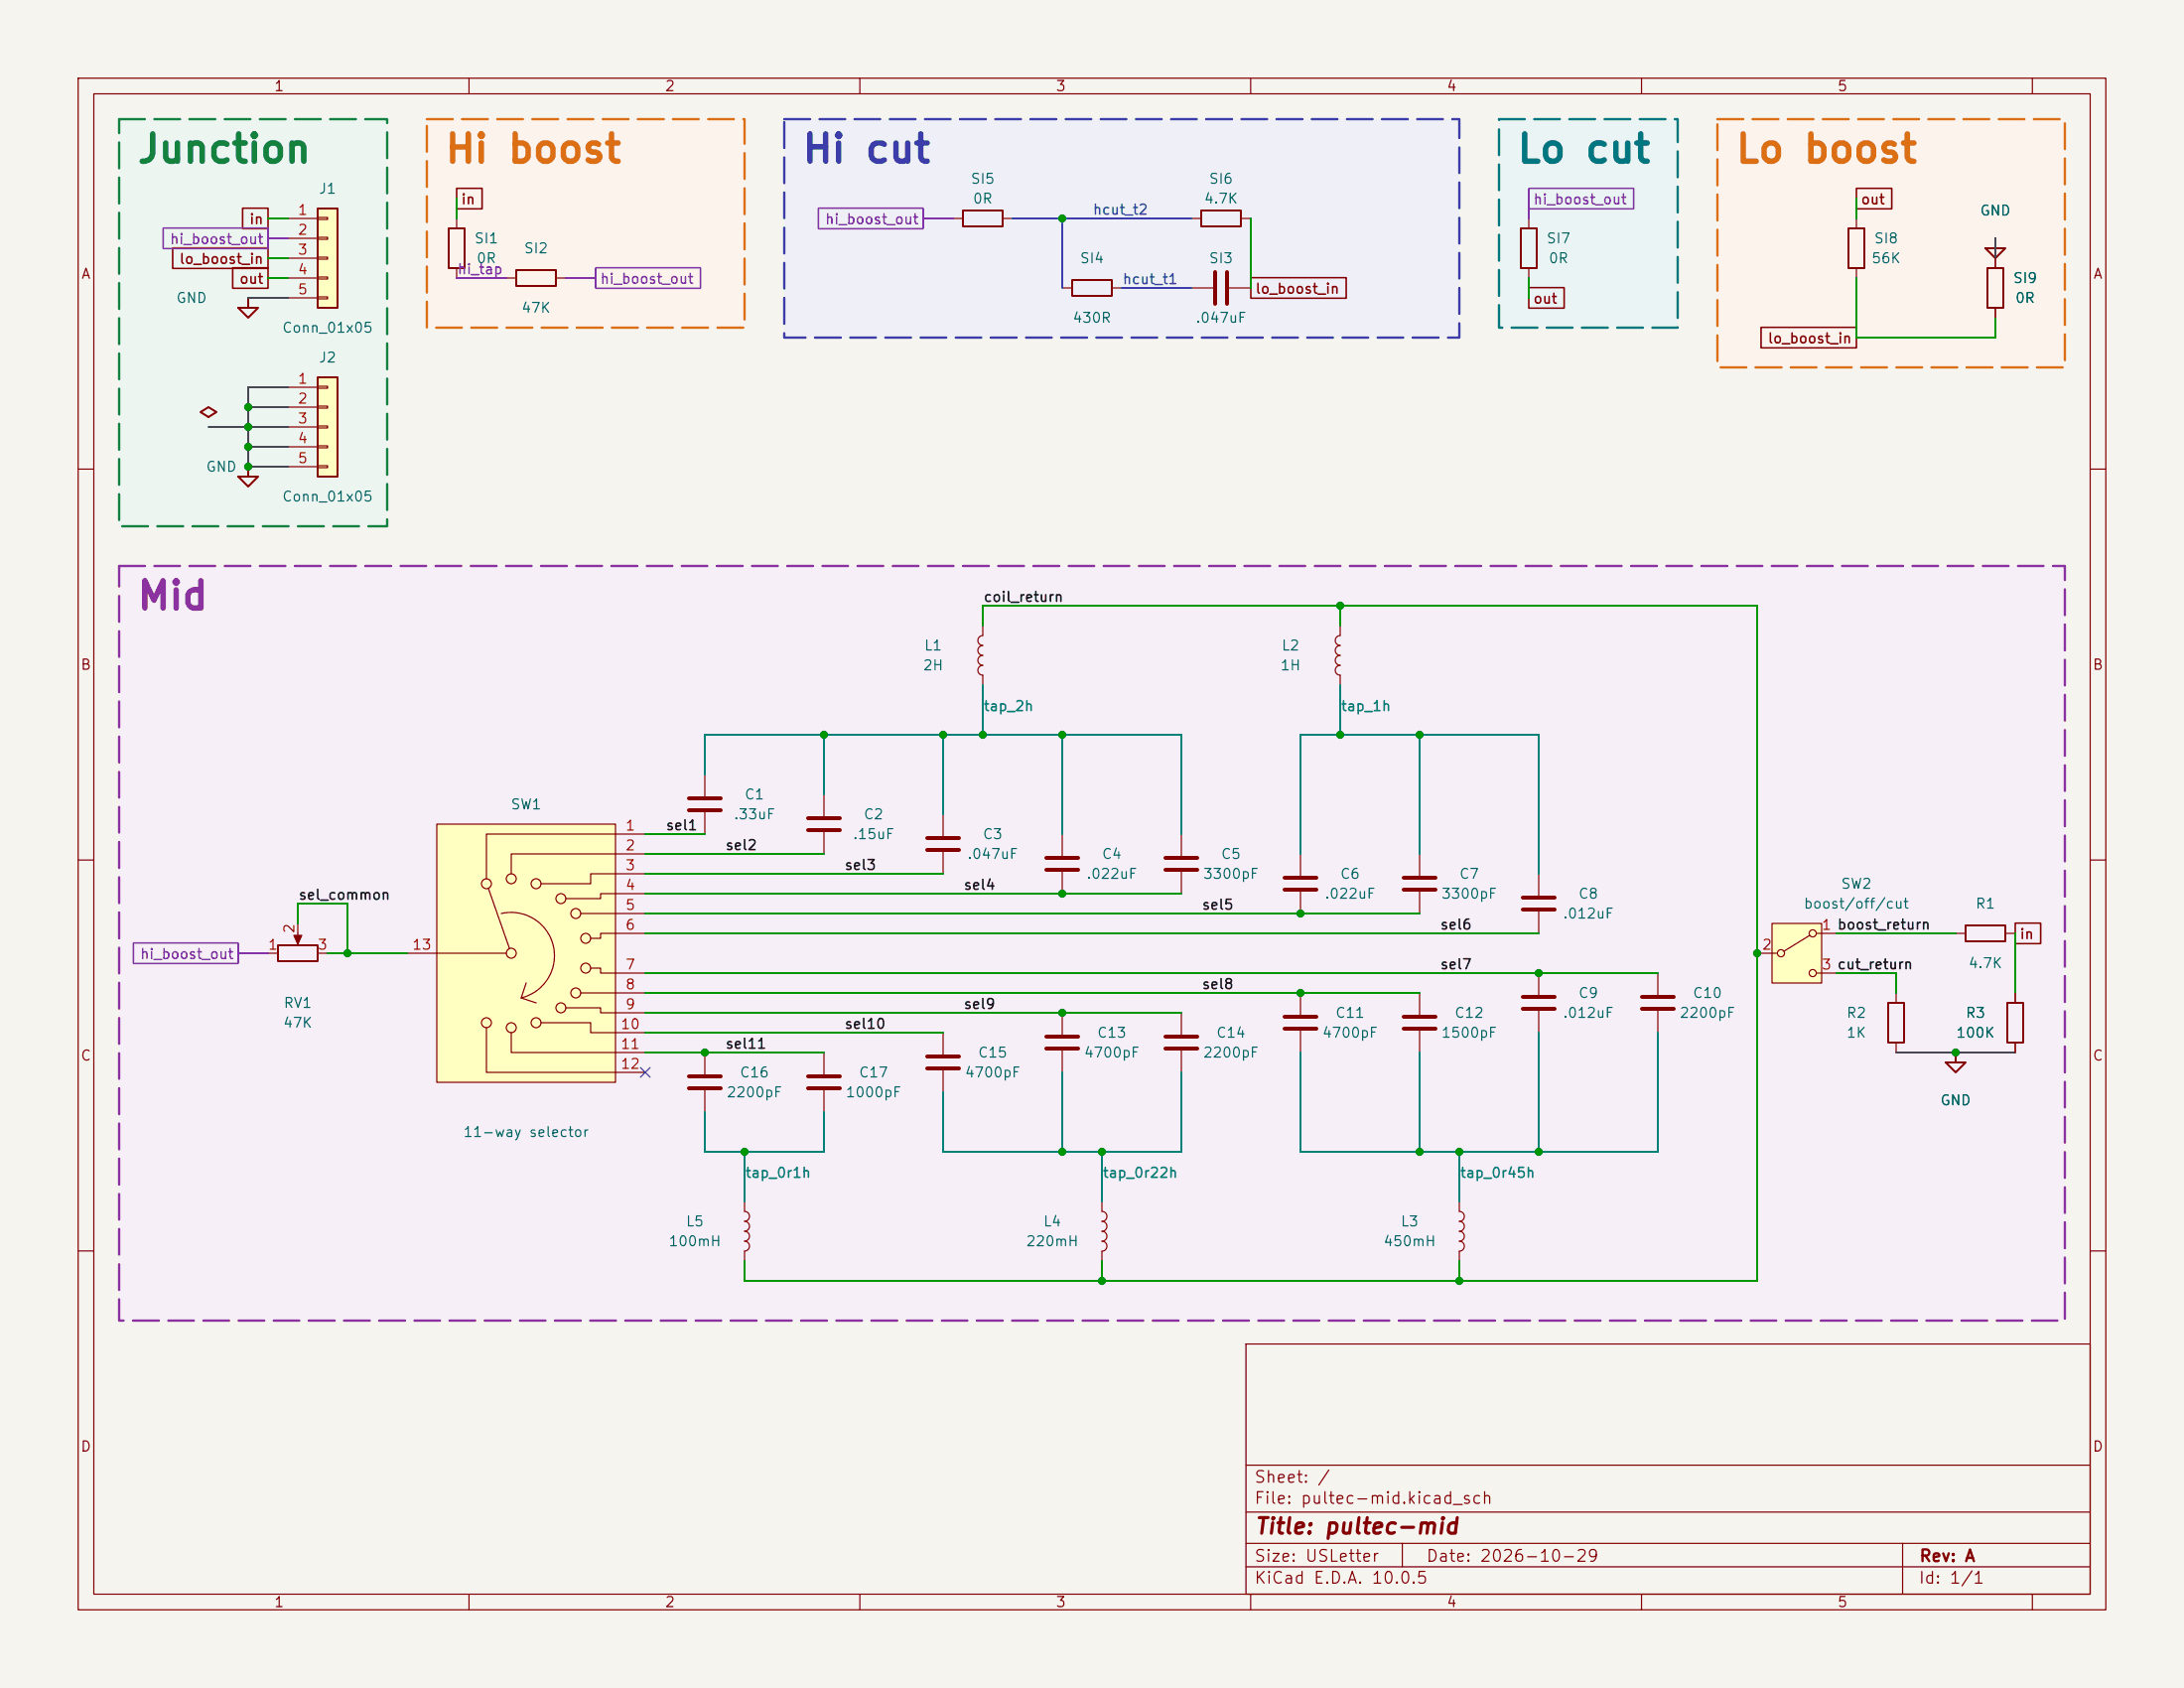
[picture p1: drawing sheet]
<svg xmlns="http://www.w3.org/2000/svg" width="279mm" height="216mm" viewBox="0 0 279 216" stroke-linecap="round" stroke-linejoin="round" font-family="sans-serif">
<path d="M0 0h279.4v215.9h-279.4z" fill="#f5f4ef" stroke="#f5f4ef" stroke-width=".13"/>
<g fill="none" stroke="#840000" stroke-width=".15">
<path d="M10 10h259.4v195.9h-259.4zM12 12h255.4v191.9h-255.4zM60 10v2M110 10v2M160 10v2M210 10v2M260 10v2M10 60h2M267.4 60h2M10 110h2M267.4 110h2M10 160h2"/>
<path d="M159.4 171.9h108v32h-108zM267.4 160h2M159.4 197.4h108M159.4 193.4h108M159.4 187.4h108M179.4 197.4v3M243.4 197.4v6.5M60 203.9v2M110 203.9v2M159.4 200.4h108M160 203.9v2M210 203.9v2"/>
<path d="M260 203.9v2"/>
</g>
<path d="M54.6 15.2h40.6v26.7h-40.6z" fill="#fcf3ec"/>
<path d="M100.3 15.2h86.4v28h-86.4z" fill="#efeff8"/>
<path d="M219.7 15.2h44.5v31.8h-44.5z" fill="#fcf3ec"/>
<path d="M15.2 72.4h249v96.5h-249z" fill="#f6eff7"/>
<path d="M15.2 15.2h34.3v52.1h-34.3z" fill="#ecf5ef"/>
<path d="M191.8 15.2h22.8v26.7h-22.8z" fill="#ebf4f5"/>
<path d="M57.4 29.2h2v5.1h-2zM66 34.5h5.1v2.1h-5.1zM123.2 26.9h5.1v2.1h-5.1zM137.2 35.8h5v2h-5zM153.7 26.9h5v2.1h-5zM236.5 29.2h2v5.1h-2zM254 31.8h2.5l-1.2 1.2zM254.3 34.3h2v5.1h-2zM255.3 30.5v1.3M35.6 120.9h5v2h-5zM248.9 135.9h2.6l-1.3 1.3zM250.2 134.6v1.3" fill="none" stroke="#840000" stroke-width=".25"/>
<g fill="none" stroke="#840000" stroke-width=".15">
<path d="M58.4 27.9v1.3M58.4 34.3v1.3M64.8 35.6h1.2M71.1 35.6h1.3M121.9 27.9h1.3M128.3 27.9h1.2M135.9 36.8h1.3M142.2 36.8h1.3M152.4 27.9h1.3M152.4 36.8h2.8M157.2 36.8h2.8M158.7 27.9h1.3"/>
<path d="M237.5 27.9v1.3M237.5 34.3v1.3M255.3 33v1.3M255.3 39.4v1.2M90.2 99.1v2.8M125.7 80v1.3a.64 .64 0 0 0-.6 .6 .64 .64 0 0 0 .6 .7 .64 .64 0 0 0-.6 .6 .64 .64 0 0 0 .6 .6 .64 .64 0 0 0-.6 .7 .64 .64 0 0 0 .6 .6 .63 .63 0 0 0-.6 .6 .63 .63 0 0 0 .6 .7v1.2M171.4 80v1.3a.64 .64 0 0 0-.6 .6 .64 .64 0 0 0 .6 .7 .64 .64 0 0 0-.6 .6 .64 .64 0 0 0 .6 .6 .64 .64 0 0 0-.6 .7 .64 .64 0 0 0 .6 .6 .63 .63 0 0 0-.6 .6 .63 .63 0 0 0 .6 .7v1.2M38.1 118.1v2.3M90.2 103.9v2.8M105.4 101.6v2.8M105.4 106.4v2.8M120.6 104.1v2.8"/>
<path d="M120.6 109v2.8M151.1 106.7v2.8M151.1 111.5v2.8M166.4 109.2v2.8M166.4 114v2.8M181.6 109.2v2.8M181.6 114v2.8M34.3 121.9h1.3M40.6 121.9h1.3M90.2 134.6v2.8M90.2 139.4v2.8M120.6 132.1v2.8"/>
<path d="M120.6 136.9v2.8M135.9 129.5v2.8M135.9 134.4v2.8M166.4 127v2.8M166.4 131.8v2.8M181.6 127v2.8M181.6 131.8v2.8M95.2 153.7v1.2a.63 .63 0 0 1 .7 .7 .63 .63 0 0 1-.7 .6 .64 .64 0 0 1 .7 .6 .64 .64 0 0 1-.7 .7 .64 .64 0 0 1 .7 .6 .64 .64 0 0 1-.7 .6 .64 .64 0 0 1 .7 .7 .64 .64 0 0 1-.7 .6v1.3M141 153.7v1.2a.64 .64 0 0 1 .6 .7 .64 .64 0 0 1-.6 .6 .64 .64 0 0 1 .6 .7 .64 .64 0 0 1-.6 .6 .64 .64 0 0 1 .6 .6 .64 .64 0 0 1-.6 .7 .64 .64 0 0 1 .6 .6 .64 .64 0 0 1-.6 .6v1.3"/>
</g>
<g fill="none" stroke="#840000" stroke-width=".51">
<path d="M155.4 34.8v4.1M157 34.8v4.1M88.1 102.1h4.1M88.1 103.6h4.1M103.4 104.6h4M103.4 106.2h4M118.6 107.2h4.1M118.6 108.7h4.1M149.1 109.7h4.1M149.1 111.3h4.1M164.3 112.3h4.1M164.3 113.8h4.1"/>
<path d="M179.6 112.3h4M179.6 113.8h4M88.1 139.2h4.1M88.1 137.7h4.1M118.6 136.7h4.1M118.6 135.1h4.1M133.9 134.1h4M133.9 132.6h4M164.3 131.6h4.1M164.3 130h4.1M179.6 131.6h4M179.6 130h4"/>
</g>
<path d="M37.6 119.6h1l-.5 1.2z" fill="#840000" stroke="#840000" stroke-width=".15"/>
<path d="M40.6 26.7h2.6v12.7h-2.6z" fill="#ffffc2"/>
<path d="M40.6 26.7h2.6v12.7h-2.6z" fill="none" stroke="#840000" stroke-width=".25"/>
<path d="M36.8 27.9h3.8M36.8 30.5h3.8M36.8 33h3.8M36.8 35.6h3.8M36.8 38.1h3.8M40.6 27.8h1.3v.3h-1.3zM40.6 30.4h1.3v.2h-1.3zM40.6 32.9h1.3v.2h-1.3zM40.6 35.4h1.3v.3h-1.3zM40.6 38h1.3v.2h-1.3z" fill="none" stroke="#840000" stroke-width=".15"/>
<path d="M40.6 48.3h2.6v12.7h-2.6z" fill="#ffffc2"/>
<path d="M30.5 39.4h2.5l-1.3 1.2zM31.7 38.1v1.3M25.7 52.7l1-.6 1 .6-1 .6zM31.7 59.7v1.3M40.6 48.3h2.6v12.7h-2.6zM30.5 61h2.5l-1.3 1.2zM251.5 118.4h5v2h-5zM241.6 128.3h2v5.1h-2zM256.8 128.3h2v5.1h-2z" fill="none" stroke="#840000" stroke-width=".25"/>
<g fill="none" stroke="#840000" stroke-width=".15">
<path d="M36.8 49.5h3.8M36.8 52.1h3.8M36.8 54.6h3.8M36.8 57.2h3.8M36.8 59.7h3.8M40.6 49.4h1.3v.3h-1.3zM40.6 51.9h1.3v.3h-1.3zM40.6 54.5h1.3v.2h-1.3zM40.6 57h1.3v.3h-1.3zM40.6 59.6h1.3v.2h-1.3zM135.9 106.7v2.8M135.9 111.5v2.8"/>
<path d="M250.2 119.4h1.3M256.5 119.4h1.3M151.1 129.5v2.8M151.1 134.4v2.8M212.1 124.5v2.8M212.1 129.3v2.8M242.6 127v1.3M242.6 133.4v1.2M257.8 127v1.3M257.8 133.4v1.2"/>
</g>
<path d="M133.9 109.7h4M133.9 111.3h4M149.1 134.1h4.1M149.1 132.6h4.1M210.1 129h4M210.1 127.5h4" fill="none" stroke="#840000" stroke-width=".51"/>
<path d="M226.7 118.1h6.3v7.6h-6.3z" fill="#ffffc2"/>
<g fill="none" stroke="#840000" stroke-width=".15">
<path d="M196.8 111.8v2.8M196.8 116.6v2.8M226.7 118.1h6.3v7.6h-6.3zM231.5 119.6l-3.3 2.1M232.4 119.4h2.5M105.4 134.6v2.8M105.4 139.4v2.8M196.8 124.5v2.8M196.8 129.3v2.8M224.8 121.9h2.5M232.4 124.5h2.5"/>
<circle cx="231.9" cy="119.4" r=".46"/>
<circle cx="227.8" cy="121.9" r=".46"/>
<circle cx="231.9" cy="124.5" r=".46"/>
</g>
<path d="M194.8 114.8h4.1M194.8 116.3h4.1M103.4 139.2h4M103.4 137.7h4M194.8 129h4.1M194.8 127.5h4.1" fill="none" stroke="#840000" stroke-width=".51"/>
<path d="M55.9 105.4h22.8v33h-22.8z" fill="#ffffc2"/>
<g fill="none" stroke="#840000" stroke-width=".15">
<path d="M195.6 27.9v1.3M195.6 34.3v1.3M255.3 33v1.3M255.3 39.4v1.2M55.9 105.4h22.8v33h-22.8zM62.5 113.6l2.7 7.7M64.1 116.8a5.5 5.5 0 0 1 6.7 4.2 5.5 5.5 0 0 1-4.1 6.6M74.3 116.8h8.2M82.5 106.7h-20.3v5.7M82.5 109.2h-17.1v2.6M82.5 111.8h-6.9v1.2h-6.4M82.5 114.3h-5.7v.6h-4.4"/>
<path d="M82.5 119.4h-5.7v.6h-1.2M52.1 121.9h12.7M62.2 131.4v5.8h20.3M65.4 132.1v2.5h17.1M66.7 127.6l1.9 .7M67.3 125.7l-.6 1.9M69.2 130.8h6.4v1.3h6.9M72.4 128.9h4.4v.6h5.7M74.3 127h8.2M75.6 123.8h1.2v.7h5.7M257.8 127v1.3M257.8 133.4v1.2"/>
<path d="M186.7 153.7v1.2a.64 .64 0 0 1 .6 .7 .64 .64 0 0 1-.6 .6 .64 .64 0 0 1 .6 .7 .64 .64 0 0 1-.6 .6 .64 .64 0 0 1 .6 .6 .64 .64 0 0 1-.6 .7 .64 .64 0 0 1 .6 .6 .64 .64 0 0 1-.6 .6v1.3"/>
<circle cx="62.2" cy="113" r=".63"/>
<circle cx="65.4" cy="112.4" r=".63"/>
<circle cx="68.6" cy="113" r=".63"/>
<circle cx="71.8" cy="114.9" r=".63"/>
<circle cx="73.7" cy="116.8" r=".63"/>
<circle cx="62.2" cy="130.8" r=".63"/>
<circle cx="65.4" cy="121.9" r=".63"/>
<circle cx="65.4" cy="131.4" r=".63"/>
<circle cx="68.6" cy="130.8" r=".63"/>
<circle cx="71.8" cy="128.9" r=".63"/>
<circle cx="73.7" cy="127" r=".63"/>
<circle cx="74.9" cy="123.8" r=".63"/>
<circle cx="74.9" cy="120" r=".63"/>
</g>
<path d="M194.6 29.2h2v5.1h-2z" fill="none" stroke="#840000" stroke-width=".25"/>
<path d="M20.9 29.2h13.4v2.6h-13.4zM76.2 34.2h13.4v2.7h-13.4zM104.7 26.6h13.4v2.7h-13.4zM195.6 24.1h13.4v2.6h-13.4zM17.1 120.6h13.4v2.6h-13.4z" fill="none" stroke="#8232aa" stroke-width=".2"/>
<path d="M22.1 31.7h12.2v2.6h-12.2zM29.8 34.2h4.5v2.7h-4.5zM31 26.6h3.3v2.7h-3.3zM58.4 24.1h3.3v2.6h-3.3zM160 35.5h12.2v2.6h-12.2zM195.6 36.8h4.5v2.6h-4.5zM237.5 24.1h4.5v2.6h-4.5zM225.3 41.9h12.2v2.6h-12.2zM257.8 118.1h3.3v2.6h-3.3z" fill="none" stroke="#840000" stroke-width=".2"/>
<path d="M31.7 38.1h5.1M255.3 30.5v2.5M26.7 54.6h10.1M31.7 52.1h5.1M31.7 57.2h5.1M36.8 49.5h-5.1v10.2h5.1M242.6 134.6h15.2" fill="none" stroke="#464646" stroke-width=".25"/>
<path d="M34.3 30.5h2.5M58.4 35.6h6.4M72.4 35.6h3.8M118.1 27.9h3.8M195.6 25.4v2.5M30.5 121.9h3.8" fill="none" stroke="#8232aa" stroke-width=".25"/>
<g fill="none" stroke="#008278" stroke-width=".25">
<path d="M90.2 99.1v-5.1h60.9v12.7M105.4 94v7.6M120.6 94v10.1M125.7 87.6v6.4M135.9 94v12.7M171.4 87.6v6.4M181.6 94v15.2M166.4 109.2v-15.2h30.4v17.8M135.9 137.2v10.1M151.1 137.2v10.1h-30.5v-7.6M181.6 134.6v12.7M196.8 132.1v15.2"/>
<path d="M212.1 132.1v15.2h-45.7v-12.7M90.2 142.2v5.1h15.2v-5.1M95.2 147.3v6.4M141 147.3v6.4M186.7 147.3v6.4"/>
</g>
<g fill="none" stroke="#009600" stroke-width=".25">
<path d="M34.3 27.9h2.5M34.3 33h2.5M34.3 35.6h2.5M58.4 25.4v2.5M160 27.9v8.9M195.6 35.6v2.5M237.5 35.6v7.6h17.8v-2.6M237.5 25.4v2.5M171.4 77.5v2.5M125.7 80v-2.5h99.1v86.3h-129.6v-2.5M38.1 118.1v-2.5h6.3v6.3M82.5 119.4h114.3"/>
<path d="M82.5 116.8h99.1M82.5 106.7h7.7M82.5 109.2h22.9M82.5 114.3h68.6M82.5 111.8h38.1M234.9 119.4h15.3M257.8 119.4v7.6M41.9 121.9h10.2M82.5 124.5h129.6M82.5 127h99.1M82.5 129.5h68.6M82.5 132.1h38.1"/>
<path d="M82.5 134.6h22.9M234.9 124.5h7.7v2.5M141 161.3v2.5M186.7 161.3v2.5"/>
</g>
<path d="M129.5 27.9h22.9M135.9 27.9v8.9M143.5 36.8h8.9" fill="none" stroke="#1e5ac8" stroke-width=".25"/>
<path d="M81.9 136.6l1.3 1.2M83.2 136.6l-1.3 1.2" fill="none" stroke="#000084" stroke-width=".15"/>
<path d="M54.6 15.2h40.6v26.7h-40.6zM219.7 15.2h44.5v31.8h-44.5z" fill="none" stroke="#dc6e14" stroke-width=".3" stroke-dasharray="3.3 1.2"/>
<path d="M100.3 15.2h86.4v28h-86.4z" fill="none" stroke="#3c3caa" stroke-width=".3" stroke-dasharray="3.3 1.2"/>
<path d="M15.2 72.4h249v96.5h-249z" fill="none" stroke="#8c32a0" stroke-width=".3" stroke-dasharray="3.3 1.2"/>
<path d="M15.2 15.2h34.3v52.1h-34.3z" fill="none" stroke="#14823c" stroke-width=".3" stroke-dasharray="3.3 1.2"/>
<path d="M191.8 15.2h22.8v26.7h-22.8z" fill="none" stroke="#007882" stroke-width=".3" stroke-dasharray="3.3 1.2"/>
<g fill="#009600" stroke="#009600" stroke-width=".13">
<circle cx="135.9" cy="27.9" r=".46"/>
<circle cx="250.2" cy="134.6" r=".46"/>
<circle cx="196.8" cy="124.5" r=".46"/>
<circle cx="224.8" cy="121.9" r=".46"/>
<circle cx="31.7" cy="59.7" r=".46"/>
<circle cx="31.7" cy="57.2" r=".46"/>
<circle cx="31.7" cy="54.6" r=".46"/>
<circle cx="31.7" cy="52.1" r=".46"/>
<circle cx="196.8" cy="147.3" r=".46"/>
<circle cx="186.7" cy="163.8" r=".46"/>
<circle cx="141" cy="163.8" r=".46"/>
<circle cx="181.6" cy="94" r=".46"/>
<circle cx="181.6" cy="147.3" r=".46"/>
<circle cx="186.7" cy="147.3" r=".46"/>
<circle cx="141" cy="147.3" r=".46"/>
<circle cx="166.4" cy="116.8" r=".46"/>
<circle cx="166.4" cy="127" r=".46"/>
<circle cx="171.4" cy="77.5" r=".46"/>
<circle cx="135.9" cy="147.3" r=".46"/>
<circle cx="95.2" cy="147.3" r=".46"/>
<circle cx="135.9" cy="114.3" r=".46"/>
<circle cx="135.9" cy="129.5" r=".46"/>
<circle cx="90.2" cy="134.6" r=".46"/>
<circle cx="44.4" cy="121.9" r=".46"/>
<circle cx="105.4" cy="94" r=".46"/>
<circle cx="120.6" cy="94" r=".46"/>
<circle cx="125.7" cy="94" r=".46"/>
<circle cx="135.9" cy="94" r=".46"/>
<circle cx="171.4" cy="94" r=".46"/>
</g>
<text font-size="3.5" fill="#14823c" x="17.4" y="21.7">Junction</text>
<g font-size="3.5" fill="#dc6e14">
<text x="56.7" y="21.7">Hi boost</text>
<text x="221.8" y="21.7">Lo boost</text>
</g>
<text font-size="3.5" fill="#3c3caa" x="102.4" y="21.7">Hi cut</text>
<text font-size="3.5" fill="#007882" x="193.9" y="21.7">Lo cut</text>
<text font-size="3.5" fill="#8c32a0" x="17.4" y="78.8">Mid</text>
<text font-size="2" fill="#840000" x="160.4" y="196.7">Title: pultec-mid</text>
<g font-size="1.5" fill="#840000">
<text x="160.4" y="190">Sheet: /</text>
<text x="160.4" y="192.7">File: pultec-mid.kicad_sch</text>
<text x="160.4" y="202.9">KiCad E.D.A. 10.0.5</text>
<text x="160.4" y="200.1">Size: USLetter</text>
<text x="182.4" y="200.1">Date: 2026-10-29</text>
<text x="245.4" y="202.9">Id: 1/1</text>
<text x="245.4" y="200.1">Rev: A</text>
</g>
<g font-size="1.3" fill="#840000">
<text x="35" y="12">1</text>
<text x="85" y="12">2</text>
<text x="135" y="12">3</text>
<text x="185" y="12">4</text>
<text x="235" y="12">5</text>
<text x="31.8" y="29">in</text>
<text x="58.9" y="26.5">in</text>
<text x="238" y="26.5">out</text>
<text x="10.3" y="36">A</text>
<text x="22.9" y="34.1">lo_boost_in</text>
<text x="267.7" y="36">A</text>
<text x="30.5" y="36.6">out</text>
<text x="160.5" y="37.9">lo_boost_in</text>
<text x="196.1" y="39.2">out</text>
<text x="226.1" y="44.2">lo_boost_in</text>
<text x="10.2" y="86">B</text>
<text x="267.6" y="86">B</text>
<text x="258.3" y="120.4">in</text>
<text x="10.2" y="136">C</text>
<text x="267.6" y="136">C</text>
<text x="10.2" y="186">D</text>
<text x="267.6" y="186">D</text>
<text x="35" y="205.9">1</text>
<text x="85" y="205.9">2</text>
<text x="135" y="205.9">3</text>
<text x="185" y="205.9">4</text>
<text x="235" y="205.9">5</text>
</g>
<g font-size="1.3" fill="#006464">
<text x="124.1" y="23.8">SI5</text>
<text x="154.6" y="23.8">SI6</text>
<text x="40.7" y="25.1">J1</text>
<text x="124.4" y="26.4">0R</text>
<text x="153.9" y="26.4">4.7K</text>
<text x="253.2" y="27.9">GND</text>
<text x="60.6" y="31.4">SI1</text>
<text x="60.9" y="34">0R</text>
<text x="66.9" y="32.7">SI2</text>
<text x="138.1" y="34">SI4</text>
<text x="154.6" y="34">SI3</text>
<text x="197.8" y="31.4">SI7</text>
<text x="198" y="34">0R</text>
<text x="239.3" y="34">56K</text>
<text x="239.7" y="31.4">SI8</text>
<text x="22.4" y="39.1">GND</text>
<text x="66.6" y="40.3">47K</text>
<text x="137.1" y="41.6">430R</text>
<text x="152.8" y="41.6">.047uF</text>
<text x="257.4" y="36.5">SI9</text>
<text x="257.7" y="39.1">0R</text>
<text x="36" y="42.9">Conn_01x05</text>
<text x="40.7" y="46.7">J2</text>
<text x="26.3" y="60.7">GND</text>
<text x="36" y="64.5">Conn_01x05</text>
<text x="118.1" y="83.5">L1</text>
<text x="163.9" y="83.5">L2</text>
<text x="118" y="86.1">2H</text>
<text x="163.7" y="86.1">1H</text>
<text x="65.2" y="103.8">SW1</text>
<text x="93.8" y="105.1">.33uF</text>
<text x="95.2" y="102.6">C1</text>
<text x="109" y="107.6">.15uF</text>
<text x="110.4" y="105.1">C2</text>
<text x="125.6" y="107.6">C3</text>
<text x="123.6" y="110.2">.047uF</text>
<text x="138.9" y="112.7">.022uF</text>
<text x="140.9" y="110.2">C4</text>
<text x="153.8" y="112.7">3300pF</text>
<text x="156.1" y="110.2">C5</text>
<text x="171.4" y="112.7">C6</text>
<text x="186.6" y="112.7">C7</text>
<text x="235.4" y="114">SW2</text>
<text x="169.4" y="115.3">.022uF</text>
<text x="184.3" y="115.3">3300pF</text>
<text x="199.8" y="117.8">.012uF</text>
<text x="201.8" y="115.3">C8</text>
<text x="230.7" y="116.5">boost/off/cut</text>
<text x="252.6" y="116.5">R1</text>
<text x="251.7" y="124.2">4.7K</text>
<text x="36.1" y="131.8">47K</text>
<text x="36.2" y="129.2">RV1</text>
<text x="170.7" y="130.5">C11</text>
<text x="186" y="130.5">C12</text>
<text x="199.8" y="130.5">.012uF</text>
<text x="201.8" y="128">C9</text>
<text x="214.8" y="130.5">2200pF</text>
<text x="216.5" y="128">C10</text>
<text x="236.1" y="130.5">R2</text>
<text x="251.4" y="130.5">R3</text>
<text x="125" y="135.6">C15</text>
<text x="138.6" y="135.6">4700pF</text>
<text x="140.3" y="133">C13</text>
<text x="153.8" y="135.6">2200pF</text>
<text x="155.5" y="133">C14</text>
<text x="169.1" y="133">4700pF</text>
<text x="184.3" y="133">1500pF</text>
<text x="236.1" y="133">1K</text>
<text x="250.2" y="133">100K</text>
<text x="92.9" y="140.7">2200pF</text>
<text x="94.5" y="138.1">C16</text>
<text x="108.1" y="140.7">1000pF</text>
<text x="109.8" y="138.1">C17</text>
<text x="123.3" y="138.1">4700pF</text>
<text x="248.1" y="141.7">GND</text>
<text x="59.2" y="145.7">11-way selector</text>
<text x="85.4" y="159.7">100mH</text>
<text x="87.7" y="157.2">L5</text>
<text x="131.2" y="159.7">220mH</text>
<text x="133.4" y="157.2">L4</text>
<text x="176.9" y="159.7">450mH</text>
<text x="179.1" y="157.2">L3</text>
</g>
<g font-size="1.3" fill="#a90000">
<text x="38" y="27.8">1</text>
<text x="38" y="30.3">2</text>
<text x="38" y="32.9">3</text>
<text x="38" y="35.4">4</text>
<text x="38" y="38">5</text>
<text x="38" y="49.4">1</text>
<text x="38" y="51.9">2</text>
<text x="38" y="54.5">3</text>
<text x="38" y="57">4</text>
<text x="38" y="59.6">5</text>
<text x="79.9" y="106.5">1</text>
<text x="79.9" y="109.1">2</text>
<text x="79.9" y="111.6">3</text>
<text x="38" y="119.5" transform="rotate(-90 38 119.5)">2</text>
<text x="79.9" y="114.2">4</text>
<text x="79.9" y="116.7">5</text>
<text x="79.9" y="119.2">6</text>
<text x="232.9" y="119.2">1 boost_return</text>
<text x="34.2" y="121.8">1</text>
<text x="40.5" y="121.8">3</text>
<text x="52.6" y="121.8">13</text>
<text x="79.9" y="124.3">7</text>
<text x="225.3" y="121.8">2</text>
<text x="232.9" y="124.3">3 cut_return</text>
<text x="79.3" y="131.9">10</text>
<text x="79.9" y="126.9">8</text>
<text x="79.9" y="129.4">9</text>
<text x="79.3" y="134.5">11</text>
<text x="79.3" y="137">12</text>
</g>
<g font-size="1.3" fill="#8232aa">
<text x="105.5" y="29">hi_boost_out</text>
<text x="196.1" y="26.5">hi_boost_out</text>
<text x="21.6" y="31.5">hi_boost_out</text>
<text x="58.4" y="35.4">hi_tap</text>
<text x="76.7" y="36.6">hi_boost_out</text>
<text x="17.8" y="123">hi_boost_out</text>
</g>
<g font-size="1.3" fill="#1e5ac8">
<text x="139.7" y="27.8">hcut_t2</text>
<text x="143.5" y="36.7">hcut_t1</text>
</g>
<g font-size="1.3" fill="#0f0f0f">
<text x="125.7" y="77.3">coil_return</text>
<text x="85.1" y="106.5">sel1</text>
<text x="92.7" y="109">sel2</text>
<text x="108" y="111.6">sel3</text>
<text x="38.1" y="115.4">sel_common</text>
<text x="123.2" y="114.1">sel4</text>
<text x="153.7" y="116.7">sel5</text>
<text x="184.2" y="119.2">sel6</text>
<text x="184.2" y="124.3">sel7</text>
<text x="108" y="131.9">sel10</text>
<text x="123.2" y="129.4">sel9</text>
<text x="153.7" y="126.8">sel8</text>
<text x="92.7" y="134.4">sel11</text>
</g>
<g font-size="1.3" fill="#008278">
<text x="125.7" y="91.3">tap_2h</text>
<text x="171.5" y="91.3">tap_1h</text>
<text x="95.3" y="151">tap_0r1h</text>
<text x="141" y="151">tap_0r22h</text>
<text x="186.7" y="151">tap_0r45h</text>
</g>
</svg>
